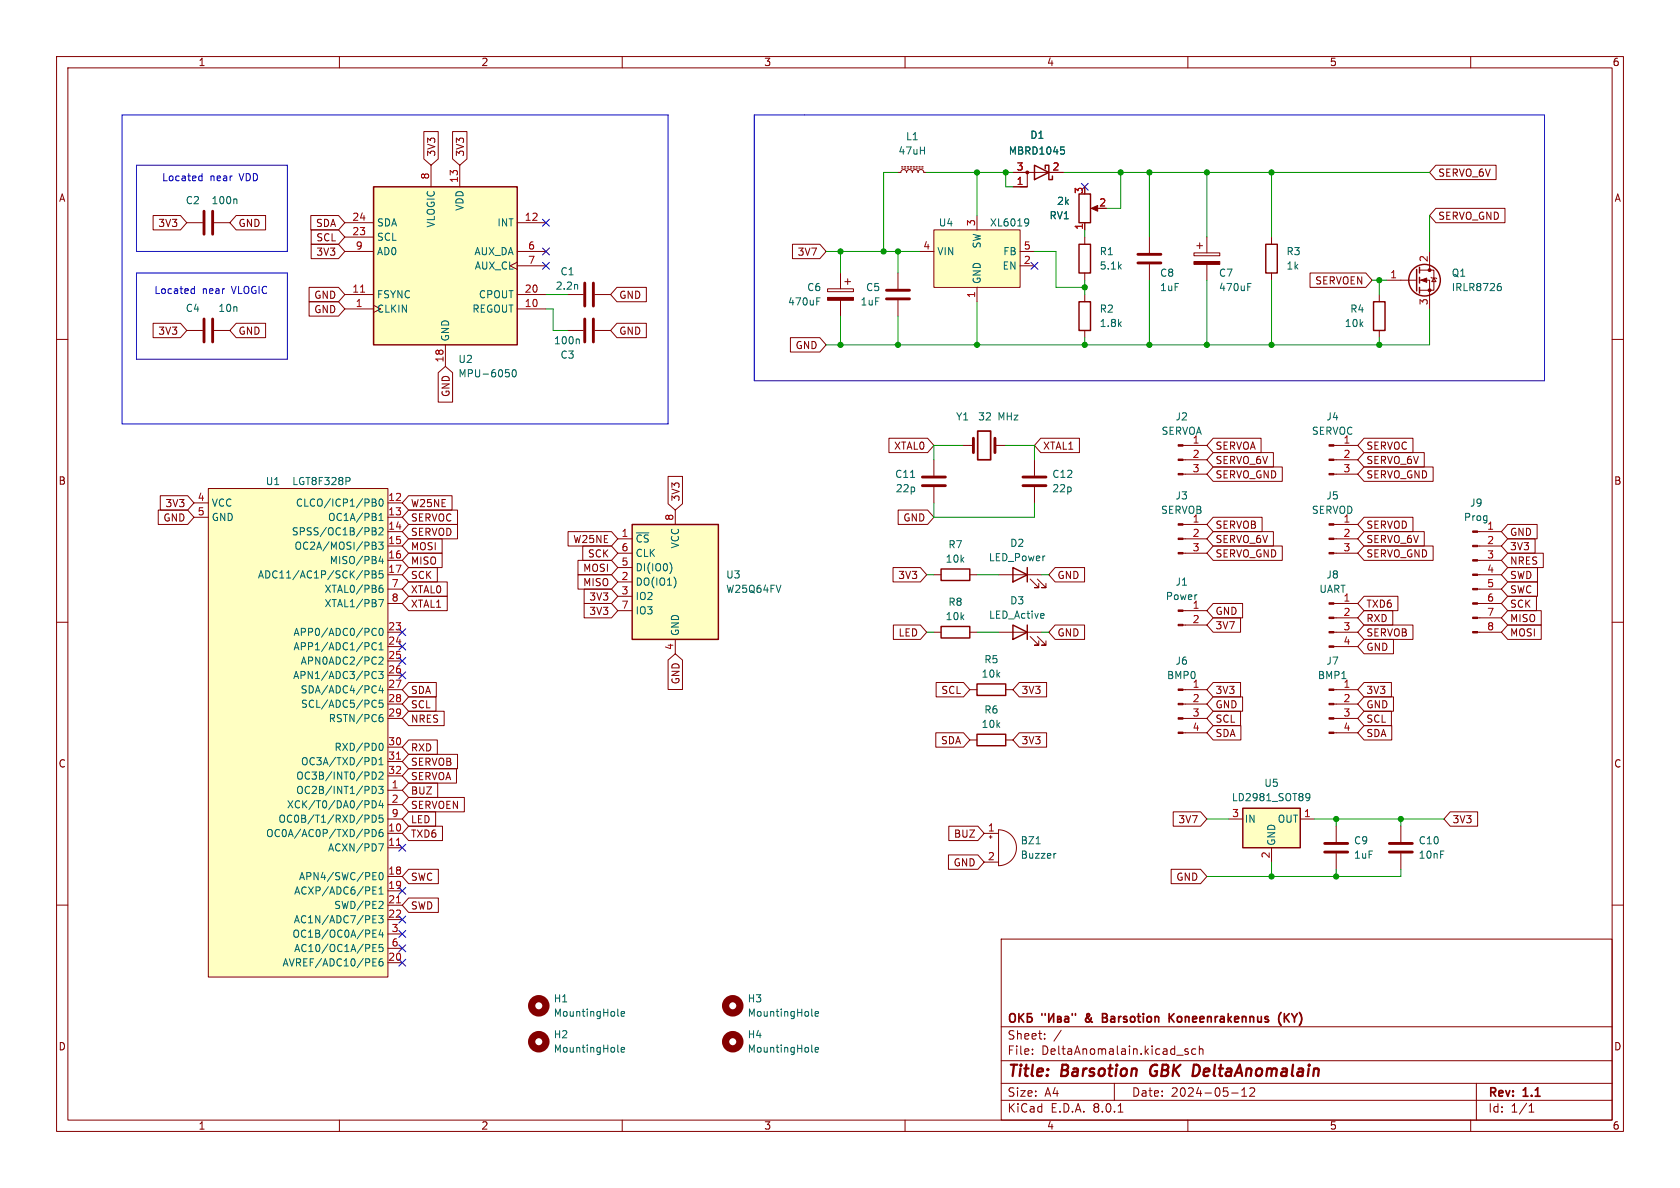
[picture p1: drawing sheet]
<svg xmlns="http://www.w3.org/2000/svg" width="297mm" height="210mm" viewBox="0 0 297 210" stroke-linecap="round" stroke-linejoin="round" font-family="sans-serif">
<g fill="none" stroke="#840000" stroke-width=".18">
<path d="M10 10h277v190h-277zM12 12h273v186h-273zM60 10v2M110 10v2M160 10v2M210 10v2M260 10v2M158.7 30.5h.6l.1-.4 .4-.1 .3 .1 .2 .4 .1-.4 .4-.1 .3 .1 .2 .4 .1-.4 .4-.1 .4 .1 .1 .4 .2-.4 .3-.1 .4 .1 .1 .4h.5M159.4 29.7h.2M159.4 29.5h.2M159.9 29.7h.2M159.9 29.5h.2"/>
<path d="M160.4 29.7h.3M160.4 29.5h.3M160.9 29.7h.3M160.9 29.5h.3M161.4 29.7h.3M161.4 29.5h.3M161.9 29.7h.3M161.9 29.5h.3M162.4 29.7h.3M162.4 29.5h.3M162.9 29.7h.3M162.9 29.5h.3"/>
<path d="M179.1 30.5h2.5M179.1 33h2.5M188 30.5h-6.4v2.5h-1.3M191.8 39.4v1.2M193.3 36.8h1M10 60h2M158.7 48.3v2.8M158.7 53.1v2.8M285 60h2M209.1 78.7h4.3M182.9 81.3v2.8M182.9 86.1v2.8"/>
<path d="M209.1 97.8h4.3M209.1 95.3h4.3M209.1 92.7h4.3M209.1 83.8h4.3M209.1 81.3h4.3M235.8 97.8h4.2M235.8 95.3h4.2M235.8 92.7h4.2M261.2 99.1h4.2M261.2 96.5h4.2M261.2 94h4.2M10 110h2"/>
<path d="M261.2 111.8h4.2M261.2 109.2h4.2M261.2 106.7h4.2M261.2 104.1h4.2M261.2 101.6h4.2M285 110h2M10 160h2M285 160h2M177 166h108v32h-108zM60 198v2M110 198v2M160 198v2"/>
<path d="M177 194.5h108M177 191.5h108M177 187.5h108M177 181.5h108M182.5 186.3v.1M182.5 185.5v.1M184.7 183.6v.1M184.7 182.8v.1M187.6 182.1l-1.3 2M197 191.5v3M197.7 196.6h.8M210 198v2"/>
<path d="M210 185.5l-.3-.1-.2 .2v.2l.5 .2v.3h-.5M211.4 185.5l-.4-.1-.3 .3v.4l.1 .2h.6M212 185.5l.2-.1 .4 .1 .1 .9M212 184.9v1.5M217.7 193.2h1.2M219.5 193.8h.9M219.5 192.7l.5-.4v1.5M221 192.4l.5-.1 .2 .1 .1 .3-.9 1.1h.9M260 198v2M261 191.5v6.5M270.3 196.6h.9M270.3 195.5l.4-.4v1.5"/>
</g>
<path d="M203.6 188.5a1.27 1.27 0 0 0 0 1.6" fill="none" stroke="#840000" stroke-width=".4"/>
<g fill="none" stroke="#840000" stroke-width=".3">
<path d="M178.6 179.4a.5 .5 0 0 1 .5-.2 .5 .5 0 0 1 .4 .5v.5a.5 .5 0 0 1-.5 .5 .5 .5 0 0 1-.5-.5zM180.1 179.2v1.5M180.3 179.8l.7 .9M181 179.2l-.9 .8M182.3 179.2h-.7v1.5h.5a.46 .46 0 0 0 .4-.5 .46 .46 0 0 0-.4-.4h-.5M184.2 179.2v.3M184.8 179.2v.3M185.4 179.2v1.5l.9-1.5v1.5M187 179.7l.5 .1 .1 .2-.3 .2 .3 .1v.3l-.6 .1zM188.3 179.8h.5l.1 .9M189.6 179.2v.3M190.1 179.2v.3"/>
<path d="M194.9 179.9h.5M195.4 179.9l.2 .1M195.6 179.3l-.2-.1h-.5v1.5l.7-.1M195.6 179.8l-.2 .1M206.7 179.2v1.5M206.9 179.8l.7 .9M207.6 179.2l-.9 .8M226.5 179l-.4 .6M227.1 179.2v1.5M227.3 179.8l.6 .9M227.9 179.2l-.8 .8M187 180.2h.3"/>
<path d="M188.9 180l-.5 .1a.29 .29 0 0 0-.2 .3 .29 .29 0 0 0 .2 .3l.5-.1M192 180v.5M226.1 180.6l.4 .7"/>
</g>
<g fill="#840000" stroke="#840000" stroke-width=".18">
<path d="M234.9 97.7h.9v.2h-.9z"/>
<path d="M234.9 95.1h.9v.3h-.9z"/>
<path d="M234.9 92.6h.9v.2h-.9z"/>
<path d="M208.3 97.7h.8v.2h-.8z"/>
<path d="M208.3 95.1h.8v.3h-.8z"/>
<path d="M208.3 92.6h.8v.2h-.8z"/>
<path d="M208.3 83.7h.8v.2h-.8z"/>
<path d="M208.3 81.2h.8v.2h-.8z"/>
<path d="M208.3 78.6h.8v.3h-.8z"/>
<path d="M192.9 36.8l1.2-.5v1z"/>
<path d="M260.3 111.6h.9v.3h-.9z"/>
<path d="M260.3 109.1h.9v.2h-.9z"/>
<path d="M260.3 106.6h.9v.2h-.9z"/>
<path d="M260.3 104h.9v.3h-.9z"/>
<path d="M260.3 101.5h.9v.2h-.9z"/>
<path d="M260.3 98.9h.9v.3h-.9z"/>
<path d="M260.3 96.4h.9v.2h-.9z"/>
<path d="M260.3 93.9h.9v.2h-.9z"/>
<circle cx="181.6" cy="30.5" r=".25"/>
</g>
<circle cx="129.5" cy="177.8" r="1.27" fill="none" stroke="#840000" stroke-width="1.3"/>
<path d="M187.5 26h.6M187.7 26.5h.3l.2 .2-.1 .4-.4 .1M143.5 179.5l.2 .1M144.1 179.2l.6-.1-.1-.2-.3-.1-.2 .2 .1 .6h.4" fill="none" stroke="#006464" stroke-width=".18"/>
<path d="M156.7 52.8h4.1M156.7 51.3h4.1M180.8 85.9h4.1M180.8 84.3h4.1" fill="none" stroke="#840000" stroke-width=".51"/>
<path d="M182.9 29.2l2.5 1.3-2.5 1.3zM184.8 29.8v-.6h.6v2.6h.7v-.7M190.8 34.3h2v5.1h-2z" fill="none" stroke="#840000" stroke-width=".25"/>
<path d="M165.1 40.6h15.2v10.2h-15.2z" fill="#ffffc2"/>
<g fill="none" stroke="#840000" stroke-width=".18">
<path d="M172.7 38.1v2.5M146.3 51.1h4.6v.5h-4.6zM148.6 48.3v2.8M148.6 53.1v2.8M149.4 49.8h1M149.9 49.3v1M162.6 44.5h2.5M165.1 40.6h15.2v10.2h-15.2zM172.7 50.8v2.5M180.3 47h2.6M180.3 44.5h2.6M191.8 52.1v1.2"/>
<path d="M191.8 58.4v1.3M211.1 44.7h4.5v.5h-4.5zM211.6 43.4h1M212.1 42.9v1M213.4 41.9v2.8M213.4 46.7v2.8M224.8 41.9v1.3M224.8 48.3v1.2M243.8 52.1v1.2M243.8 58.4v1.3M245.1 49.5h5.3M251 49.5h1.7v5.1"/>
<path d="M251 47.8h2.5v3.5h-2.5M252.7 44.5v3.3M253 49l.1 .1h.8l.1 .2M253.5 49.1l.4 .7h-.8zM170.2 78.7h1.9M175.9 78.7h1.9M235.8 78.7h4.2M165.1 81.3v2.8M165.1 86.1v2.8M235.8 83.8h4.2M235.8 81.3h4.2M165.1 101.6h1.3"/>
<path d="M165.1 111.8h1.3M171.4 101.6h1.3M171.4 111.8h1.3M176.5 101.6h7.6M176.5 111.8h7.6M182.1 102.4l1.5 1.5h-.7h.7v-.8M182.1 112.5l1.5 1.5h-.7h.7v-.7M183.4 102.4l1.5 1.5h-.8h.8v-.8M183.4 112.5l1.5 1.5h-.8h.8v-.7M209.1 110.5h4.3M209.1 108h4.3M235.8 111.8h4.2"/>
<path d="M235.8 114.3h4.2M235.8 109.2h4.2M235.8 106.7h4.2M171.4 121.9h1.3M171.4 130.8h1.3M177.8 121.9h1.3M177.8 130.8h1.3M209.1 129.5h4.3M209.1 127h4.3M209.1 124.5h4.3M209.1 121.9h4.3M174 147.3h2.5"/>
<path d="M174 152.4h2.5M174.9 148h.5M175.1 147.7v.5M176.5 146.7a3.2 3.2 0 0 1 3.2 3.2 3.2 3.2 0 0 1-3.2 3.1z"/>
</g>
<g fill="none" stroke="#006464" stroke-width=".18">
<path d="M181.4 38.7l.4 .1a.84 .84 0 0 1-.3 1.1M181.9 39.2l-.2 .2-.3 .1M144.4 53.3h.4M144.4 52.6h.6M220.6 50.1h.6M220.6 50.7h.4M264.9 50.6l.4 .1 .1 .1v.5l-.5 .1M265.1 50.1h.2M161 84.4h.7M184.5 108.5l.1 .2-.6 .2M183.2 149.2h.7M186.7 150.9h-.3"/>
<path d="M109.2 179.5l.2 .1M109.8 179.2l.6-.1v-.2l-.4-.1-.2 .2 .1 .6h.5M109.2 185.8l.2 .2M109.8 185.6l.6-.1v-.3h-.4l-.2 .1 .1 .6h.5M143.5 185.8l.2 .2M144.1 185.6l.6-.1-.1-.3h-.3l-.2 .1 .1 .6h.4"/>
</g>
<g fill="none" stroke="#840000" stroke-width=".25">
<path d="M190.8 53.3h2v5.1h-2zM223.8 43.2h2v5.1h-2zM242.8 53.3h2.1v5.1h-2.1zM250.4 47.6v3.8M251 47.2v1.1M251 49v1M251 50.8v1M166.4 100.6h5v2h-5zM166.4 110.7h5v2.1h-5zM179.1 100.3l2.5 1.3-2.5 1.3zM179.1 110.5l2.5 1.3-2.5 1.2zM181.6 100.3v2.6"/>
<path d="M181.6 110.5v2.5M172.7 120.9h5.1v2h-5.1zM172.7 129.8h5.1v2h-5.1z"/>
<circle cx="251.8" cy="49.5" r="2.79"/>
</g>
<g fill="#840000" stroke="#840000" stroke-width=".18">
<path d="M251.2 49.5l1-.4v.8z"/>
<path d="M234.9 83.7h.9v.2h-.9z"/>
<path d="M234.9 81.2h.9v.2h-.9z"/>
<path d="M234.9 78.6h.9v.3h-.9z"/>
<path d="M211.1 46.2h4.5v.5h-4.5z"/>
<path d="M146.3 52.6h4.6v.5h-4.6z"/>
<path d="M208.3 110.4h.8v.2h-.8z"/>
<path d="M208.3 107.8h.8v.3h-.8z"/>
<path d="M208.3 129.4h.8v.3h-.8z"/>
<path d="M208.3 126.9h.8v.2h-.8z"/>
<path d="M208.3 124.3h.8v.3h-.8z"/>
<path d="M208.3 121.8h.8v.2h-.8z"/>
<path d="M234.9 114.2h.9v.2h-.9z"/>
<path d="M234.9 111.6h.9v.3h-.9z"/>
<path d="M234.9 109.1h.9v.2h-.9z"/>
<path d="M234.9 106.6h.9v.2h-.9z"/>
<circle cx="252.7" cy="51.3" r=".25"/>
<circle cx="252.7" cy="47.8" r=".25"/>
</g>
<g fill="none" stroke="#840000" stroke-width="1.3">
<circle cx="95.2" cy="177.8" r="1.27"/>
<circle cx="95.2" cy="184.1" r="1.27"/>
<circle cx="129.5" cy="184.1" r="1.27"/>
</g>
<path d="M172.8 76.2h2.3v5.1h-2.3z" fill="none" stroke="#840000" stroke-width=".3"/>
<path d="M172.1 77.5v2.5M175.9 77.5v2.5M163.1 85.9h4M163.1 84.3h4" fill="none" stroke="#840000" stroke-width=".51"/>
<path d="M36.8 86.4h31.8v86.3h-31.8z" fill="#ffffc2"/>
<g fill="none" stroke="#840000" stroke-width=".18">
<path d="M34.3 88.9h2.5M34.3 91.4h2.5M36.8 86.4h31.8v86.3h-31.8zM68.6 88.9h2.5M68.6 91.4h2.5M68.6 94h2.5M68.6 96.5h2.5M68.6 99.1h2.5M68.6 101.6h2.5M68.6 111.8h2.5M68.6 114.3h2.5M68.6 116.8h2.5"/>
<path d="M68.6 119.4h2.5M68.6 104.1h2.5M68.6 106.7h2.5M68.6 121.9h2.5M68.6 124.5h2.5M68.6 127h2.5M68.6 132.1h2.5M68.6 134.6h2.5M68.6 137.2h2.5M68.6 139.7h2.5M68.6 154.9h2.5M68.6 157.5h2.5"/>
<path d="M68.6 147.3h2.5M68.6 149.9h2.5M68.6 142.2h2.5M68.6 144.8h2.5M68.6 170.2h2.5M68.6 160h2.5M68.6 162.6h2.5M68.6 165.1h2.5M68.6 167.6h2.5"/>
</g>
<g fill="none" stroke="#006464" stroke-width=".18">
<path d="M61.6 84.4l.3 .2-.1 .3-.2 .2M65.8 88.2l.6 .1 .1 .3-.3 .2M65.8 93.3l.6 .1 .1 .3-.3 .2M65.8 95.8l.6 .2 .1 .2-.3 .2M65.8 88.8h.4M65.8 93.9h.4M65.8 96.4h.4M66.2 88.8l.3 .3v.3l-.7 .1M66.2 93.9l.3 .2v.3l-.7 .2M66.2 96.4l.3 .3v.3l-.7 .1M66.9 95.8h.8l-.4 .5 .4 .1v.6l-.2 .1-.6-.1M67 93.4l.5-.1 .2 .4-.8 .9h.8"/>
<path d="M67 92h.7M67 91.1l.4-.4v1.3M67.1 88.3l.2-.1a.68 .68 0 0 1 .4 .6 .68 .68 0 0 1-.4 .7l-.2-.1-.1-.4zM67.3 98.3l-.3 .9h.8M67.6 98.8v.8M64.5 100.9h.5l.3 .3-.2 .3-.6 .1M65.8 100.9h.4l.3 .3-.3 .3 .3 .1v.3l-.2 .3h-.5zM65.8 101.5h.4M66 111.1h.3l.2 .1M66 118.8l.3-.1 .2 .1M66.5 112.2l-.2 .1h-.3M66.5 113.7a.6 .6 0 0 0-.8 .5 .6 .6 0 0 0 .6 .7l.2-.1"/>
<path d="M66.5 119.8l-.2 .2-.3-.1M66.9 118.7h.8l-.4 .5 .4 .1v.5l-.2 .2-.6-.2M66.9 106h.9l-.6 1.3M67 116.3l.5-.2 .2 .4-.8 .9h.8M67 114l.4-.4v1.3M67 114.9h.7M67.1 104.1l.4-.2 .2 .3-.1 .5h-.4l-.1-.1M67.1 111.2l.2-.1a.68 .68 0 0 1 .4 .6 .68 .68 0 0 1-.4 .6l-.2-.1-.1-.3zM67.6 103.4l-.4 .1-.1 .3M67.7 100.9h-.6l-.1 .6 .2-.1 .4 .1 .1 .1v.5l-.2 .1-.5-.1M65.8 136.5a.64 .64 0 0 1 .7 .6 .64 .64 0 0 1-.7 .6M65.8 139a.64 .64 0 0 1 .7 .6 .64 .64 0 0 1-.7 .7"/>
<path d="M66.1 133.9a.68 .68 0 0 1 .4 .7 .68 .68 0 0 1-.4 .6M66.2 123.8l.3 .1M66.3 121.2l.2 .2M66.5 122.4l-.2 .1M66.5 124.9l-.3 .1M66.9 139h.8l-.4 .5 .4 .1v.6l-.2 .1-.6-.1M67 136.6l.5-.1 .2 .3-.8 .9h.8M67 134.3l.4-.4v1.3M67 135.2h.7M67.2 131.5l.1-.1a.68 .68 0 0 1 .4 .6 .68 .68 0 0 1-.4 .7l-.1-.1M67.2 126.8l.4 .1 .1 .1v.5l-.5 .1M67.3 121.2l-.3 .9h.8"/>
<path d="M67.6 121.7v.8M67.6 126.3l-.4 .1M67.7 123.8h-.6l-.1 .6 .2-.1h.4l.1 .2v.4l-.2 .1-.5-.1M65.2 144.2v.4M65.8 141.5a.64 .64 0 0 1 .7 .7 .64 .64 0 0 1-.7 .6zM65.8 144.1a.64 .64 0 0 1 .7 .6 .64 .64 0 0 1-.7 .7zM65.8 146.6a.64 .64 0 0 1 .7 .7 .64 .64 0 0 1-.7 .6zM65.9 155.5h.6M65.9 154.2h.6M65.9 157.4h.4M65.9 158.1h.6M65.9 156.8h.6"/>
<path d="M66.9 149.2h.9l-.6 1.2M67 157.2l.4-.4v1.3M67 158.1h.7M67.1 154.4l.2-.2a.68 .68 0 0 1 .4 .7 .68 .68 0 0 1-.4 .6l-.2-.1-.1-.4zM67.2 159.3l.4 .1 .1 .3-.8 .9h.8M67.3 141.5l-.3 .9h.8M67.6 146.6l-.4 .1a.86 .86 0 0 0 0 1.2l.5-.1v-.4l-.2-.3-.4 .1-.1 .2M67.6 142v.8M67.7 144.1h-.6l-.1 .6 .2-.1h.4l.1 .2v.4l-.2 .2-.5-.2M65.9 170.1h.4M65.9 170.8h.6M65.9 169.5h.6"/>
<path d="M65.9 162.5h.4M65.9 163.1h.6M65.9 161.9h.6M65.9 165h.4M65.9 165.7h.6M65.9 164.4h.6M65.9 167.6h.4M65.9 168.2h.6M65.9 166.9h.6M66.9 161.9h.8l-.4 .5 .4 .1v.5l-.2 .1-.6-.1M67.3 164.3l-.3 1h.8M67.6 169.5l-.4 .1a.86 .86 0 0 0 0 1.2l.5-.2v-.4l-.2-.2h-.4l-.1 .2"/>
<path d="M67.6 164.8v.9M67.7 166.9h-.6l-.1 .7 .2-.2 .4 .1 .1 .2v.4l-.2 .1-.5-.1"/>
</g>
<path d="M70.1 134.2h.7M70.1 159.6h.7M70.1 149.4h.7" fill="none" stroke="#a90000" stroke-width=".18"/>
<path d="M66 33h25.4v28h-25.4z" fill="#ffffc2"/>
<path d="M66 33h25.4v28h-25.4z" fill="none" stroke="#840000" stroke-width=".25"/>
<g fill="none" stroke="#840000" stroke-width=".18">
<path d="M61 39.4h5M76.2 29.2v3.8M81.3 29.2v3.8M91.4 39.4h5.1M61 54.6h5M61 52.1h5M61 41.9h5M61 44.5h5M91.4 46.4l-1.2 .6 1.2 .6M91.4 54.6h5.1M91.4 52.1h5.1M91.4 44.5h5.1"/>
<path d="M91.4 47h5.1M78.7 61v3.8"/>
</g>
<path d="M63.7 51.7h.8" fill="none" stroke="#a90000" stroke-width=".18"/>
<path d="M89.4 65.3h.6M89.9 65.9l.2 .2-.2 .5M90.7 65.5l.1-.2a.68 .68 0 0 1 .5 .7 .68 .68 0 0 1-.5 .6l-.1-.1-.2-.4z" fill="none" stroke="#006464" stroke-width=".18"/>
<path d="M219.7 142.9h10.2v7h-10.2z" fill="#ffffc2"/>
<path d="M190.8 43.2h2v5.1h-2zM219.7 142.9h10.2v7h-10.2z" fill="none" stroke="#840000" stroke-width=".25"/>
<g fill="none" stroke="#840000" stroke-width=".18">
<path d="M33 39.4h2.8M37.8 39.4h2.8M33 58.4h2.8M37.8 58.4h2.8M100.3 58.4h2.8M100.3 52.1h2.8M105.2 58.4h2.7M105.2 52.1h2.7M191.8 41.9v1.3M191.8 48.3v1.2M203.2 41.9v2.8M203.2 46.7v2.8"/>
<path d="M235.8 129.5h4.2M235.8 127h4.2M235.8 124.5h4.2M235.8 121.9h4.2M217.2 144.8h2.5M224.8 149.9v2.5M229.9 144.8h2.5M236.2 146.1v2.7M236.2 150.9v2.8M247.6 146.1v2.7M247.6 150.9v2.8"/>
</g>
<path d="M41.7 35.2l.2 .1v.7M102.1 50.3v.8M102.2 59.9l.2 .2v.7M231 140.3h.3l.2 .1a.84 .84 0 0 1-.3 1.1h-.2M231.6 140.8l-.3 .3-.3-.1" fill="none" stroke="#006464" stroke-width=".18"/>
<g fill="#840000" stroke="#840000" stroke-width=".18">
<path d="M234.9 129.4h.9v.3h-.9z"/>
<path d="M234.9 126.9h.9v.2h-.9z"/>
<path d="M234.9 124.3h.9v.3h-.9z"/>
<path d="M234.9 121.8h.9v.2h-.9z"/>
</g>
<g fill="none" stroke="#840000" stroke-width=".51">
<path d="M36.1 37.3v4.1M37.6 37.3v4.1M36.1 56.4v4.1M37.6 56.4v4.1M103.4 50v4.1M103.4 56.4v4.1M104.9 50v4.1M104.9 56.4v4.1M201.2 46.5h4M201.2 45h4M234.2 150.6h4.1M234.2 149.1h4.1"/>
<path d="M245.6 150.6h4.1M245.6 149.1h4.1"/>
</g>
<path d="M111.8 92.7h15.2v20.3h-15.2z" fill="#ffffc2"/>
<path d="M111.8 92.7h15.2v20.3h-15.2z" fill="none" stroke="#840000" stroke-width=".25"/>
<g fill="none" stroke="#840000" stroke-width=".18">
<path d="M27.1 38.1h4.8l1.1 1.3-1.1 1.2h-4.8zM41.8 38.1h5.2v2.5h-5.2l-1.2-1.2zM54.9 38.1h4.9l1.2 1.3-1.2 1.2h-4.9zM74.9 23.3h2.6v4.8l-1.3 1.1-1.3-1.1zM80 23.3h2.6v4.8l-1.3 1.1-1.3-1.1zM179.1 33h2.5M179.1 30.5h2.5M185.4 30.5h2.6M191.8 39.4v1.2M253.8 29.2h10.7v2.6h-10.7l-1.1-1.3zM253.8 36.8h12.3v2.6h-12.3l-1.1-1.3zM27.1 57.1h4.8l1.1 1.3-1.1 1.3h-4.8z"/>
<path d="M41.8 57.1h5.2v2.6h-5.2l-1.2-1.3zM54.6 53.3h5.2l1.2 1.3-1.2 1.3h-5.2zM54.6 50.8h5.2l1.2 1.3-1.2 1.2h-5.2zM55 40.6h4.8l1.2 1.3-1.2 1.3h-4.8zM55 43.2h4.8l1.2 1.3-1.2 1.2h-4.8zM109.1 57.1h5.2v2.6h-5.2l-1.2-1.3zM109.1 50.8h5.2v2.5h-5.2l-1.2-1.2zM139.7 59.7h5.2l1.1 1.3-1.1 1.2h-5.2zM140.1 43.2h4.8l1.1 1.3-1.1 1.2h-4.8zM231.6 48.3h9.9l1.1 1.2-1.1 1.3h-9.9zM77.5 65.9l1.2-1.1 1.3 1.1v5.2h-2.5zM157.2 77.5h6.8l1.1 1.2-1.1 1.3h-6.8z"/>
<path d="M184 77.5h6.8v2.5h-6.8l-1.1-1.3zM214.5 77.5h8.4v2.5h-8.4l-1.1-1.3zM241.1 77.5h8.7v2.5h-8.7l-1.1-1.3zM28 90.2h5.2l1.1 1.2-1.1 1.3h-5.2zM28.3 87.6h4.9l1.1 1.3-1.1 1.3h-4.9zM72.2 87.6h7.7v2.6h-7.7l-1.1-1.3zM72.2 90.2h8.7v2.5h-8.7l-1.1-1.3zM72.2 92.7h8.7v2.6h-8.7l-1.1-1.3zM72.2 95.2h6v2.6h-6l-1.1-1.3zM72.2 97.8h6v2.5h-6l-1.1-1.2zM100.4 94h7.7l1.1 1.3-1.1 1.2h-7.7zM102.2 99.1h5.9l1.1 1.2-1.1 1.3h-5.9z"/>
<path d="M103 96.5h5.1l1.1 1.3-1.1 1.3h-5.1zM109.2 95.3h2.6M109.2 97.8h2.6M118.1 84.2h2.6v4.9l-1.3 1.1-1.3-1.1zM119.4 90.2v2.5M158.8 90.2h5.2l1.1 1.2-1.1 1.3h-5.2zM214.5 91.4h8.6v2.6h-8.6l-1.1-1.3zM214.5 96.5h12.2v2.6h-12.2l-1.1-1.3zM214.5 82.5h12.2v2.6h-12.2l-1.1-1.3zM214.5 80h10.6v2.6h-10.6l-1.1-1.3zM214.5 94h10.6v2.5h-10.6l-1.1-1.2zM241.1 91.4h8.7v2.6h-8.7l-1.1-1.3z"/>
<path d="M241.1 82.5h12.3v2.6h-12.3l-1.1-1.3zM241.1 80h10.7v2.6h-10.7l-1.1-1.3zM241.1 96.5h12.3v2.6h-12.3l-1.1-1.3zM241.1 94h10.7v2.5h-10.7l-1.1-1.2zM266.5 97.8h6.3v2.5h-6.3l-1.1-1.2zM266.5 95.2h4.9v2.6h-4.9l-1.1-1.3zM266.5 92.7h5.2v2.6h-5.2l-1.1-1.3zM72.2 105.4h6.9v2.6h-6.9l-1.1-1.3zM72.2 100.3h5.1v2.6h-5.1l-1.1-1.3zM72.2 102.9h6.9v2.5h-6.9l-1.1-1.3zM102.2 101.6h5.9l1.1 1.3-1.1 1.2h-5.9zM103.3 106.7h4.8l1.1 1.3-1.1 1.2h-4.8z"/>
<path d="M103.3 104.1h4.8l1.1 1.3-1.1 1.3h-4.8zM109.2 102.9h2.6M109.2 105.4h2.6M109.2 100.3h2.6M109.2 108h2.6M118.1 116.7l1.3-1.1 1.3 1.1v5.2h-2.6zM119.4 113v2.6M157.9 100.3h4.8l1.1 1.3-1.1 1.3h-4.8zM157.9 110.5h4.8l1.1 1.3-1.1 1.2h-4.8zM186.5 110.5h5.2v2.5h-5.2l-1.1-1.2zM186.5 100.3h5.2v2.6h-5.2l-1.1-1.3zM214.5 106.7h5.2v2.5h-5.2l-1.1-1.2z"/>
<path d="M214.5 109.2h4.8v2.6h-4.8l-1.1-1.3zM241.1 105.4h6v2.6h-6l-1.1-1.3zM241.1 110.5h8.7v2.5h-8.7l-1.1-1.2zM241.1 107.9h5.1v2.6h-5.1l-1.1-1.3zM241.1 113h5.2v2.6h-5.2l-1.1-1.3zM266.5 100.3h5.3v2.6h-5.3l-1.1-1.3zM266.5 102.9h5.3v2.5h-5.3l-1.1-1.3zM266.5 107.9h6v2.6h-6l-1.1-1.3zM266.5 105.4h5.1v2.6h-5.1l-1.1-1.3zM266.5 110.5h6v2.5h-6l-1.1-1.2zM72.2 133.3h8.7v2.6h-8.7l-1.1-1.3zM72.2 125.7h6.3v2.6h-6.3l-1.1-1.3z"/>
<path d="M72.2 123.2h4.9v2.5h-4.9l-1.1-1.2zM72.2 120.6h4.9v2.6h-4.9l-1.1-1.3zM72.2 138.4h5.2v2.6h-5.2l-1.1-1.3zM72.2 130.8h5.1v2.6h-5.1l-1.1-1.3zM72.2 135.9h8.5v2.5h-8.5l-1.1-1.2zM165.4 129.5h4.9l1.1 1.3-1.1 1.3h-4.9zM165.5 120.6h4.8l1.1 1.3-1.1 1.3h-4.8zM180.2 129.5h4.8v2.6h-4.8l-1.1-1.3zM180.2 120.6h4.8v2.6h-4.8l-1.1-1.3zM214.5 125.7h4.8v2.6h-4.8l-1.1-1.3zM214.5 120.6h4.8v2.6h-4.8l-1.1-1.3zM214.5 128.3h4.9v2.5h-4.9l-1.1-1.3z"/>
<path d="M214.5 123.2h5.2v2.5h-5.2l-1.1-1.2zM241.1 123.2h5.2v2.5h-5.2l-1.1-1.2zM241.1 125.7h4.9v2.6h-4.9l-1.1-1.3zM241.1 120.6h4.9v2.6h-4.9l-1.1-1.3zM241.1 128.3h4.9v2.5h-4.9l-1.1-1.3zM72.2 143.5h4.8v2.6h-4.8l-1.1-1.3zM72.2 146h6v2.6h-6l-1.1-1.3zM72.2 153.7h5.3v2.5h-5.3l-1.1-1.3zM72.2 158.7h5.3v2.6h-5.3l-1.1-1.3zM72.2 141h9.9v2.5h-9.9l-1.1-1.3zM167.7 151.1h5.2l1.1 1.3-1.1 1.3h-5.2zM167.7 146h5.2l1.1 1.3-1.1 1.3h-5.2z"/>
<path d="M207 153.7h5.2l1.2 1.2-1.2 1.3h-5.2zM207.4 143.5h4.8l1.2 1.3-1.2 1.3h-4.8zM256.4 143.5h4.8v2.6h-4.8l-1.1-1.3z"/>
</g>
<path d="M187.5 26h.6M187.7 26.5h.3l.2 .2-.1 .4-.4 .1M118.5 99.5a1.49 1.49 0 0 1 0 1.8M119.4 102.5v.9" fill="none" stroke="#006464" stroke-width=".18"/>
<path d="M21.6 20.3h96.5v54.6h-96.5zM24.1 29.2h26.7v15.3h-26.7zM35.2 31.9h.5M35.2 31.2h.5M35.7 30.7v1.3M133.3 20.3h139.7v47h-139.7zM24.1 48.3h26.7v15.2h-26.7zM33.9 51.8h.5M33.9 51.1h.5M34.4 50.6v1.3" fill="none" stroke="#0000c2" stroke-width=".18"/>
<g fill="none" stroke="#009600" stroke-width=".18">
<path d="M158.7 30.5h-2.5v14M163.8 30.5h15.3M172.7 30.5v7.6M177.8 30.5v2.5h1.3M188 30.5h64.7M198.1 30.5v6.3h-2.5M203.2 30.5v11.4M213.4 30.5v11.4M224.8 30.5v11.4M252.7 38.1v6.4M96.5 52.1h3.8M96.5 54.6h1.3v3.8h2.5"/>
<path d="M146 44.5h16.6M148.6 44.5v3.8M148.6 55.9v5.1M158.7 44.5v3.8M158.7 55.9v5.1M172.7 53.3v7.7M182.9 44.5h3.8v6.3h5.1M191.8 40.6v1.3M191.8 49.5v2.6M191.8 59.7v1.3M203.2 49.5v11.5M213.4 49.5v11.5"/>
<path d="M224.8 49.5v11.5M242.6 49.5h2.5M243.8 49.5v2.6M243.8 59.7v1.3M252.7 54.6v6.4h-106.7M170.2 78.7h-5.1v2.6M177.8 78.7h5.1v2.6M165.1 88.9v2.5h17.8v-2.5M163.8 101.6h1.3M163.8 111.8h1.3M172.7 101.6h3.8M172.7 111.8h3.8"/>
<path d="M184.1 101.6h1.3M184.1 111.8h1.3M213.4 144.8h3.8M224.8 152.4v2.5M232.4 144.8h22.9M236.2 144.8v1.3M236.2 153.7v1.2M247.6 153.7v1.2h-34.2M247.6 144.8v1.3"/>
</g>
<g fill="none" stroke="#000084" stroke-width=".18">
<path d="M95.9 38.8l1.2 1.2M97.1 38.8l-1.2 1.2M191.2 32.4l1.2 1.2M192.4 32.4l-1.2 1.2M95.9 46.4l1.2 1.2M95.9 43.8l1.2 1.3M97.1 46.4l-1.2 1.2M97.1 43.8l-1.2 1.3M182.3 46.4l1.2 1.2M183.5 46.4l-1.2 1.2M70.5 111.2l1.2 1.2M70.5 118.8l1.2 1.2"/>
<path d="M70.5 113.7l1.2 1.2M70.5 116.2l1.2 1.2M71.7 111.2l-1.2 1.2M71.7 118.8l-1.2 1.2M71.7 113.7l-1.2 1.2M71.7 116.2l-1.2 1.2M70.5 156.9l1.2 1.2M70.5 149.3l1.2 1.2M71.7 156.9l-1.2 1.2M71.7 149.3l-1.2 1.2M70.5 164.5l1.2 1.2M70.5 162l1.2 1.2"/>
<path d="M70.5 167l1.2 1.2M70.5 169.6l1.2 1.2M71.7 164.5l-1.2 1.2M71.7 162l-1.2 1.2M71.7 167l-1.2 1.2M71.7 169.6l-1.2 1.2"/>
</g>
<g fill="#009600" stroke="#009600" stroke-width=".18">
<circle cx="224.8" cy="154.9" r=".46"/>
<circle cx="236.2" cy="154.9" r=".46"/>
<circle cx="247.6" cy="144.8" r=".46"/>
<circle cx="236.2" cy="144.8" r=".46"/>
<circle cx="172.7" cy="30.5" r=".46"/>
<circle cx="177.8" cy="30.5" r=".46"/>
<circle cx="158.7" cy="44.5" r=".46"/>
<circle cx="156.2" cy="44.5" r=".46"/>
<circle cx="148.6" cy="44.5" r=".46"/>
<circle cx="148.6" cy="61" r=".46"/>
<circle cx="198.1" cy="30.5" r=".46"/>
<circle cx="191.8" cy="61" r=".46"/>
<circle cx="224.8" cy="30.5" r=".46"/>
<circle cx="213.4" cy="30.5" r=".46"/>
<circle cx="203.2" cy="30.5" r=".46"/>
<circle cx="243.8" cy="49.5" r=".46"/>
<circle cx="213.4" cy="61" r=".46"/>
<circle cx="243.8" cy="61" r=".46"/>
<circle cx="224.8" cy="61" r=".46"/>
<circle cx="203.2" cy="61" r=".46"/>
<circle cx="191.8" cy="50.8" r=".46"/>
<circle cx="172.7" cy="61" r=".46"/>
<circle cx="158.7" cy="61" r=".46"/>
</g>
<g font-size="2.8" fill="#840000">
<text x="178" y="190.9">Title:</text>
<text x="187.7" y="190.9">Barsotion</text>
<text x="204.2" y="190.9">GBK DeltaAnomalain</text>
</g>
<g font-size="2.1" fill="#840000">
<text x="178" y="184">Sheet:</text>
<text x="192.6" y="181.2">&amp;</text>
<text x="196.2" y="181.2">Barsotion</text>
<text x="208.5" y="181.2">Koneenrakennus</text>
<text x="228.5" y="181.2">(KY)</text>
<text x="178" y="186.7">File:</text>
<text x="184.1" y="186.7">DeltaAnomalain.kicad_sch</text>
<text x="178" y="196.9">KiCad</text>
<text x="178" y="194.1">Size:</text>
<text x="184.7" y="194.1">A4</text>
<text x="185.7" y="196.9">E.D.A.</text>
<text x="193.3" y="196.9">8.0.1</text>
<text x="200" y="194.1">Date:</text>
<text x="207" y="194.1">2024-05-12</text>
<text x="263" y="194.3">Rev:</text>
<text x="263" y="196.9">Id:</text>
<text x="267.1" y="196.9">1/1</text>
<text x="269.4" y="194.3">1.1</text>
</g>
<g font-size="1.8" fill="#840000">
<text x="35" y="11.9">1</text>
<text x="85" y="11.9">2</text>
<text x="135" y="11.9">3</text>
<text x="185" y="11.9">4</text>
<text x="235" y="11.9">5</text>
<text x="285" y="11.9">6</text>
<text x="77.2" y="27.8" transform="rotate(-90 77.2 27.8)">3V3</text>
<text x="82.2" y="27.8" transform="rotate(-90 82.2 27.8)">3V3</text>
<text x="10.3" y="35.9">A</text>
<text x="254.2" y="31.4">SERVO_6V</text>
<text x="285.3" y="35.9">A</text>
<text x="27.9" y="40.3">3V3</text>
<text x="42.1" y="40.3">GND</text>
<text x="55.8" y="40.3">SDA</text>
<text x="254.2" y="39.1">SERVO_GND</text>
<text x="55.8" y="42.9">SCL</text>
<text x="55.8" y="45.4">3V3</text>
<text x="140.9" y="45.4">3V7</text>
<text x="55.5" y="53">GND</text>
<text x="109.4" y="53">GND</text>
<text x="232.4" y="50.5">SERVOEN</text>
<text x="27.9" y="59.4">3V3</text>
<text x="42.1" y="59.4">GND</text>
<text x="55.5" y="55.6">GND</text>
<text x="109.4" y="59.4">GND</text>
<text x="140.5" y="61.9">GND</text>
<text x="79.7" y="70.3" transform="rotate(-90 79.7 70.3)">GND</text>
<text x="158" y="79.7">XTAL0</text>
<text x="184.3" y="79.7">XTAL1</text>
<text x="214.8" y="79.7">SERVOA</text>
<text x="214.8" y="82.2">SERVO_6V</text>
<text x="241.5" y="82.2">SERVO_6V</text>
<text x="241.5" y="79.7">SERVOC</text>
<text x="10.3" y="85.9">B</text>
<text x="29.2" y="89.9">3V3</text>
<text x="72.5" y="89.9">W25NE</text>
<text x="120.3" y="88.7" transform="rotate(-90 120.3 88.7)">3V3</text>
<text x="214.8" y="84.8">SERVO_GND</text>
<text x="241.5" y="84.8">SERVO_GND</text>
<text x="285.3" y="85.9">B</text>
<text x="28.8" y="92.4">GND</text>
<text x="72.5" y="92.4">SERVOC</text>
<text x="72.5" y="94.9">SERVOD</text>
<text x="159.6" y="92.4">GND</text>
<text x="214.8" y="93.7">SERVOB</text>
<text x="241.5" y="93.7">SERVOD</text>
<text x="266.9" y="94.9">GND</text>
<text x="72.5" y="97.5">MOSI</text>
<text x="72.5" y="100">MISO</text>
<text x="101.2" y="96.2">W25NE</text>
<text x="103" y="101.3">MOSI</text>
<text x="103.8" y="98.7">SCK</text>
<text x="214.8" y="98.7">SERVO_GND</text>
<text x="214.8" y="96.2">SERVO_6V</text>
<text x="241.5" y="98.7">SERVO_GND</text>
<text x="241.5" y="96.2">SERVO_6V</text>
<text x="266.9" y="100">NRES</text>
<text x="266.9" y="97.5">3V3</text>
<text x="72.5" y="107.6">XTAL1</text>
<text x="72.5" y="102.6">SCK</text>
<text x="72.5" y="105.1">XTAL0</text>
<text x="103" y="103.8">MISO</text>
<text x="104.1" y="106.4">3V3</text>
<text x="158.7" y="102.6">3V3</text>
<text x="186.8" y="102.6">GND</text>
<text x="241.5" y="107.6">TXD6</text>
<text x="266.9" y="102.6">SWD</text>
<text x="266.9" y="105.1">SWC</text>
<text x="266.9" y="107.6">SCK</text>
<text x="104.1" y="108.9">3V3</text>
<text x="158.8" y="112.7">LED</text>
<text x="186.8" y="112.7">GND</text>
<text x="214.8" y="108.9">GND</text>
<text x="214.8" y="111.4">3V7</text>
<text x="241.5" y="112.7">SERVOB</text>
<text x="241.5" y="110.2">RXD</text>
<text x="266.9" y="110.2">MISO</text>
<text x="266.9" y="112.7">MOSI</text>
<text x="241.5" y="115.3">GND</text>
<text x="72.5" y="125.4">SCL</text>
<text x="72.5" y="122.9">SDA</text>
<text x="120.3" y="121.1" transform="rotate(-90 120.3 121.1)">GND</text>
<text x="166.3" y="122.9">SCL</text>
<text x="180.5" y="122.9">3V3</text>
<text x="214.8" y="122.9">3V3</text>
<text x="214.8" y="125.4">GND</text>
<text x="241.5" y="125.4">GND</text>
<text x="241.5" y="122.9">3V3</text>
<text x="72.5" y="128">NRES</text>
<text x="166.2" y="131.8">SDA</text>
<text x="180.5" y="131.8">3V3</text>
<text x="214.8" y="128">SCL</text>
<text x="214.8" y="130.5">SDA</text>
<text x="241.5" y="128">SCL</text>
<text x="241.5" y="130.5">SDA</text>
<text x="10.3" y="135.9">C</text>
<text x="72.5" y="135.6">SERVOB</text>
<text x="72.5" y="133">RXD</text>
<text x="285.3" y="135.9">C</text>
<text x="72.5" y="140.7">BUZ</text>
<text x="72.5" y="138.1">SERVOA</text>
<text x="72.5" y="143.2">SERVOEN</text>
<text x="72.5" y="145.7">LED</text>
<text x="72.5" y="148.3">TXD6</text>
<text x="168.5" y="148.3">BUZ</text>
<text x="208.2" y="145.7">3V7</text>
<text x="256.7" y="145.7">3V3</text>
<text x="72.5" y="155.9">SWC</text>
<text x="168.5" y="153.4">GND</text>
<text x="207.9" y="155.9">GND</text>
<text x="72.5" y="161">SWD</text>
<text x="10.3" y="185.9">D</text>
<text x="285.3" y="185.9">D</text>
<text x="35" y="199.9">1</text>
<text x="85" y="199.9">2</text>
<text x="135" y="199.9">3</text>
<text x="185" y="199.9">4</text>
<text x="235" y="199.9">5</text>
<text x="285" y="199.9">6</text>
</g>
<g font-size="1.8" fill="#006464">
<text x="158.7" y="27.5">47uH</text>
<text x="160.1" y="25">L1</text>
<text x="178.2" y="27.5">MBRD1045</text>
<text x="182" y="24.7">D1</text>
<text x="32.7" y="36.3">C2</text>
<text x="37.3" y="36.3">100n</text>
<text x="66.5" y="40.2">SDA</text>
<text x="77.1" y="40.3" transform="rotate(-90 77.1 40.3)">VLOGIC</text>
<text x="82.1" y="37.4" transform="rotate(-90 82.1 37.4)">VDD</text>
<text x="87.8" y="40.2">INT</text>
<text x="165.9" y="40.2">U4</text>
<text x="174.9" y="40.2">XL6019</text>
<text x="185.4" y="39">RV1</text>
<text x="186.8" y="36.4">2k</text>
<text x="66.5" y="42.8">SCL</text>
<text x="66.5" y="45.3">AD0</text>
<text x="83.8" y="45.3">AUX_DA</text>
<text x="83.8" y="47.9">AUX_CL</text>
<text x="165.6" y="45.3">VIN</text>
<text x="173.6" y="44" transform="rotate(-90 173.6 44)">SW</text>
<text x="177.1" y="47.9">EN</text>
<text x="177.3" y="45.3">FB</text>
<text x="194.3" y="45.3">R1</text>
<text x="194.3" y="47.9">5.1k</text>
<text x="227.3" y="45.3">R3</text>
<text x="227.3" y="47.9">1k</text>
<text x="66.5" y="52.9">FSYNC</text>
<text x="84.6" y="52.9">CPOUT</text>
<text x="98.1" y="51.4">2.2n</text>
<text x="99" y="48.9">C1</text>
<text x="142.6" y="51.7">C6</text>
<text x="153" y="51.7">C5</text>
<text x="173.6" y="50.3" transform="rotate(-90 173.6 50.3)">GND</text>
<text x="205" y="49.1">C8</text>
<text x="205" y="51.7">1uF</text>
<text x="215.4" y="49.1">C7</text>
<text x="215.4" y="51.7">470uF</text>
<text x="256.6" y="49.1">Q1</text>
<text x="256.6" y="51.7">IRLR8726</text>
<text x="32.7" y="55.3">C4</text>
<text x="38.5" y="55.3">10n</text>
<text x="66.5" y="55.5">CLKIN</text>
<text x="83.4" y="55.5">REGOUT</text>
<text x="139.2" y="54.2">470uF</text>
<text x="152" y="54.2">1uF</text>
<text x="194.3" y="55.5">R2</text>
<text x="194.3" y="58">1.8k</text>
<text x="237.6" y="58">10k</text>
<text x="238.6" y="55.5">R4</text>
<text x="79.6" y="60.5" transform="rotate(-90 79.6 60.5)">GND</text>
<text x="80.9" y="64.4">U2</text>
<text x="97.8" y="61.1">100n</text>
<text x="99" y="63.6">C3</text>
<text x="80.9" y="66.9">MPU-6050</text>
<text x="168.9" y="74.5">Y1</text>
<text x="172.8" y="74.5">32</text>
<text x="176.4" y="74.5">MHz</text>
<text x="205.2" y="77.1">SERVOA</text>
<text x="207.7" y="74.5">J2</text>
<text x="231.8" y="77.1">SERVOC</text>
<text x="234.4" y="74.5">J4</text>
<text x="210.7" y="78.5">1</text>
<text x="237.4" y="78.5">1</text>
<text x="37.3" y="89.8">VCC</text>
<text x="46.9" y="86">U1</text>
<text x="51.6" y="86">LGT8F328P</text>
<text x="52.2" y="89.8">CLCO/ICP1/PB0</text>
<text x="158.2" y="84.7">C11</text>
<text x="158.3" y="87.2">22p</text>
<text x="185.9" y="84.7">C12</text>
<text x="185.9" y="87.2">22p</text>
<text x="207.7" y="88.5">J3</text>
<text x="234.4" y="88.5">J5</text>
<text x="259.8" y="89.8">J9</text>
<text x="37.3" y="92.3">GND</text>
<text x="51.5" y="94.8">SPSS/OC1B/PB2</text>
<text x="57.9" y="92.3">OC1A/PB1</text>
<text x="205.2" y="91">SERVOB</text>
<text x="210.7" y="92.5">1</text>
<text x="231.8" y="91">SERVOD</text>
<text x="237.4" y="92.5">1</text>
<text x="258.7" y="92.3">Prog</text>
<text x="262.8" y="93.7">1</text>
<text x="52" y="97.4">OC2A/MOSI/PB3</text>
<text x="58.2" y="99.9">MISO/PB4</text>
<text x="112.3" y="96.1">~{CS}</text>
<text x="112.3" y="101.2">DI(IO0)</text>
<text x="112.3" y="98.7">CLK</text>
<text x="120.2" y="97" transform="rotate(-90 120.2 97)">VCC</text>
<text x="167.1" y="99.7">10k</text>
<text x="167.6" y="97.1">R7</text>
<text x="174.7" y="99.4">LED_Power</text>
<text x="178.5" y="96.9">D2</text>
<text x="45.5" y="102.5">ADC11/AC1P/SCK/PB5</text>
<text x="57.3" y="105">XTAL0/PB6</text>
<text x="57.3" y="107.5">XTAL1/PB7</text>
<text x="112.3" y="103.7">DO(IO1)</text>
<text x="112.3" y="106.3">IO2</text>
<text x="128.3" y="105">W25Q64FV</text>
<text x="128.3" y="102.5">U3</text>
<text x="167.6" y="107.3">R8</text>
<text x="178.5" y="107">D3</text>
<text x="206" y="106.3">Power</text>
<text x="207.7" y="103.7">J1</text>
<text x="210.7" y="107.7">1</text>
<text x="233.2" y="105">UART</text>
<text x="234.4" y="102.5">J8</text>
<text x="51.8" y="112.6">APP0/ADC0/PC0</text>
<text x="112.3" y="108.8">IO3</text>
<text x="120.2" y="112.5" transform="rotate(-90 120.2 112.5)">GND</text>
<text x="167.1" y="109.8">10k</text>
<text x="174.7" y="109.6">LED_Active</text>
<text x="51.8" y="115.2">APP1/ADC1/PC1</text>
<text x="53.1" y="117.7">APN0ADC2/PC2</text>
<text x="173.4" y="120">10k</text>
<text x="173.9" y="117.4">R5</text>
<text x="207.7" y="117.7">J6</text>
<text x="234.4" y="117.7">J7</text>
<text x="51.7" y="120.2">APN1/ADC3/PC3</text>
<text x="53.1" y="122.8">SDA/ADC4/PC4</text>
<text x="53.1" y="125.3">SCL/ADC5/PC5</text>
<text x="206.2" y="120.2">BMP0</text>
<text x="210.7" y="121.7">1</text>
<text x="232.9" y="120.2">BMP1</text>
<text x="237.4" y="121.7">1</text>
<text x="58" y="127.9">RSTN/PC6</text>
<text x="173.4" y="128.9">10k</text>
<text x="173.9" y="126.3">R6</text>
<text x="53.1" y="135.5">OC3A/TXD/PD1</text>
<text x="59" y="132.9">RXD/PD0</text>
<text x="50.6" y="143.1">XCK/T0/DA0/PD4</text>
<text x="52.3" y="138">OC3B/INT0/PD2</text>
<text x="52.3" y="140.6">OC2B/INT1/PD3</text>
<text x="217.7" y="141.8">LD2981_SOT89</text>
<text x="223.4" y="139.3">U5</text>
<text x="46.9" y="148.2">OC0A/AC0P/TXD/PD6</text>
<text x="49.1" y="145.6">OC0B/T1/RXD/PD5</text>
<text x="180.3" y="149.5">BZ1</text>
<text x="220" y="145.6">IN</text>
<text x="225.7" y="149.6" transform="rotate(-90 225.7 149.6)">GND</text>
<text x="225.8" y="145.6">OUT</text>
<text x="239.3" y="149.5">C9</text>
<text x="250.7" y="149.5">C10</text>
<text x="52.7" y="155.8">APN4/SWC/PE0</text>
<text x="57.9" y="150.7">ACXN/PD7</text>
<text x="180.3" y="152">Buzzer</text>
<text x="239.3" y="152">1uF</text>
<text x="250.7" y="152">10nF</text>
<text x="51.9" y="158.3">ACXP/ADC6/PE1</text>
<text x="59" y="160.9">SWD/PE2</text>
<text x="51.6" y="166">OC1B/OC0A/PE4</text>
<text x="51.8" y="163.4">AC1N/ADC7/PE3</text>
<text x="49.8" y="171">AVREF/ADC10/PE6</text>
<text x="51.9" y="168.5">AC10/OC1A/PE5</text>
<text x="97.8" y="177.4">H1</text>
<text x="97.8" y="179.9">MountingHole</text>
<text x="132.1" y="177.4">H3</text>
<text x="132.1" y="179.9">MountingHole</text>
<text x="97.8" y="183.7">H2</text>
<text x="132.1" y="183.7">H4</text>
<text x="97.8" y="186.3">MountingHole</text>
<text x="132.1" y="186.3">MountingHole</text>
</g>
<g font-size="1.8" fill="#0000c2">
<text x="28.6" y="32.2">Located</text>
<text x="37.1" y="32.2">near</text>
<text x="42.4" y="32.2">VDD</text>
<text x="27.2" y="52.2">Located</text>
<text x="35.7" y="52.2">near</text>
<text x="41.1" y="52.2">VLOGIC</text>
</g>
<g font-size="1.8" fill="#a90000">
<text x="75.9" y="31.8" transform="rotate(-90 75.9 31.8)">8</text>
<text x="81" y="32.4" transform="rotate(-90 81 32.4)">13</text>
<text x="179.6" y="32.8">1</text>
<text x="179.6" y="30.2">3</text>
<text x="186" y="30.2">2</text>
<text x="191.5" y="34.4" transform="rotate(-90 191.5 34.4)">3</text>
<text x="62.2" y="41.7">23</text>
<text x="62.2" y="39.1">24</text>
<text x="92.7" y="39.1">12</text>
<text x="172.5" y="40.1" transform="rotate(-90 172.5 40.1)">3</text>
<text x="191.5" y="40.7" transform="rotate(-90 191.5 40.7)">1</text>
<text x="194.2" y="36.6">2</text>
<text x="62.8" y="44.2">9</text>
<text x="93.3" y="44.2">6</text>
<text x="93.3" y="46.7">7</text>
<text x="163.1" y="44.2">4</text>
<text x="180.9" y="46.7">2</text>
<text x="180.9" y="44.2">5</text>
<text x="252.5" y="46.4" transform="rotate(-90 252.5 46.4)">2</text>
<text x="62.2" y="51.8">11</text>
<text x="92.7" y="51.8">20</text>
<text x="172.5" y="52.8" transform="rotate(-90 172.5 52.8)">1</text>
<text x="245.7" y="49.3">1</text>
<text x="62.8" y="54.4">1</text>
<text x="92.7" y="54.4">10</text>
<text x="252.5" y="54" transform="rotate(-90 252.5 54)">3</text>
<text x="78.5" y="64.2" transform="rotate(-90 78.5 64.2)">18</text>
<text x="210.7" y="81">2</text>
<text x="210.7" y="83.6">3</text>
<text x="237.4" y="81">2</text>
<text x="237.4" y="83.6">3</text>
<text x="34.9" y="88.6">4</text>
<text x="68.5" y="88.6">12</text>
<text x="34.9" y="91.2">5</text>
<text x="68.5" y="91.2">13</text>
<text x="68.5" y="93.7">14</text>
<text x="109.8" y="95">1</text>
<text x="119.1" y="92.1" transform="rotate(-90 119.1 92.1)">8</text>
<text x="210.7" y="95">2</text>
<text x="237.4" y="95">2</text>
<text x="68.5" y="96.3">15</text>
<text x="68.5" y="98.8">16</text>
<text x="68.5" y="101.3">17</text>
<text x="109.8" y="100.1">5</text>
<text x="109.8" y="97.5">6</text>
<text x="210.7" y="97.5">3</text>
<text x="237.4" y="97.5">3</text>
<text x="262.8" y="96.3">2</text>
<text x="262.8" y="98.8">3</text>
<text x="262.8" y="101.3">4</text>
<text x="69.1" y="103.9">7</text>
<text x="69.1" y="106.4">8</text>
<text x="109.8" y="102.6">2</text>
<text x="109.8" y="105.2">3</text>
<text x="109.8" y="107.7">7</text>
<text x="237.4" y="106.4">1</text>
<text x="262.8" y="103.9">5</text>
<text x="262.8" y="106.4">6</text>
<text x="68.5" y="111.5">23</text>
<text x="210.7" y="110.2">2</text>
<text x="237.4" y="109">2</text>
<text x="237.4" y="111.5">3</text>
<text x="262.8" y="109">7</text>
<text x="262.8" y="111.5">8</text>
<text x="68.5" y="114">24</text>
<text x="68.5" y="116.6">25</text>
<text x="68.5" y="119.1">26</text>
<text x="119.1" y="115" transform="rotate(-90 119.1 115)">4</text>
<text x="237.4" y="114">4</text>
<text x="68.5" y="121.7">27</text>
<text x="68.5" y="124.2">28</text>
<text x="210.7" y="124.2">2</text>
<text x="237.4" y="124.2">2</text>
<text x="68.5" y="126.7">29</text>
<text x="68.5" y="131.8">30</text>
<text x="210.7" y="126.7">3</text>
<text x="210.7" y="129.3">4</text>
<text x="237.4" y="126.7">3</text>
<text x="237.4" y="129.3">4</text>
<text x="68.5" y="134.4">31</text>
<text x="68.5" y="136.9">32</text>
<text x="69.1" y="139.4">1</text>
<text x="69.1" y="142">2</text>
<text x="68.5" y="147.1">10</text>
<text x="68.5" y="149.6">11</text>
<text x="69.1" y="144.5">9</text>
<text x="174.6" y="147.1">1</text>
<text x="217.7" y="144.5">3</text>
<text x="230.4" y="144.5">1</text>
<text x="68.5" y="154.7">18</text>
<text x="174.6" y="152.1">2</text>
<text x="224.5" y="151.8" transform="rotate(-90 224.5 151.8)">2</text>
<text x="68.5" y="157.2">19</text>
<text x="68.5" y="159.8">21</text>
<text x="68.5" y="162.3">22</text>
<text x="69.1" y="164.8">3</text>
<text x="69.1" y="167.4">6</text>
<text x="68.5" y="169.9">20</text>
</g>
</svg>
